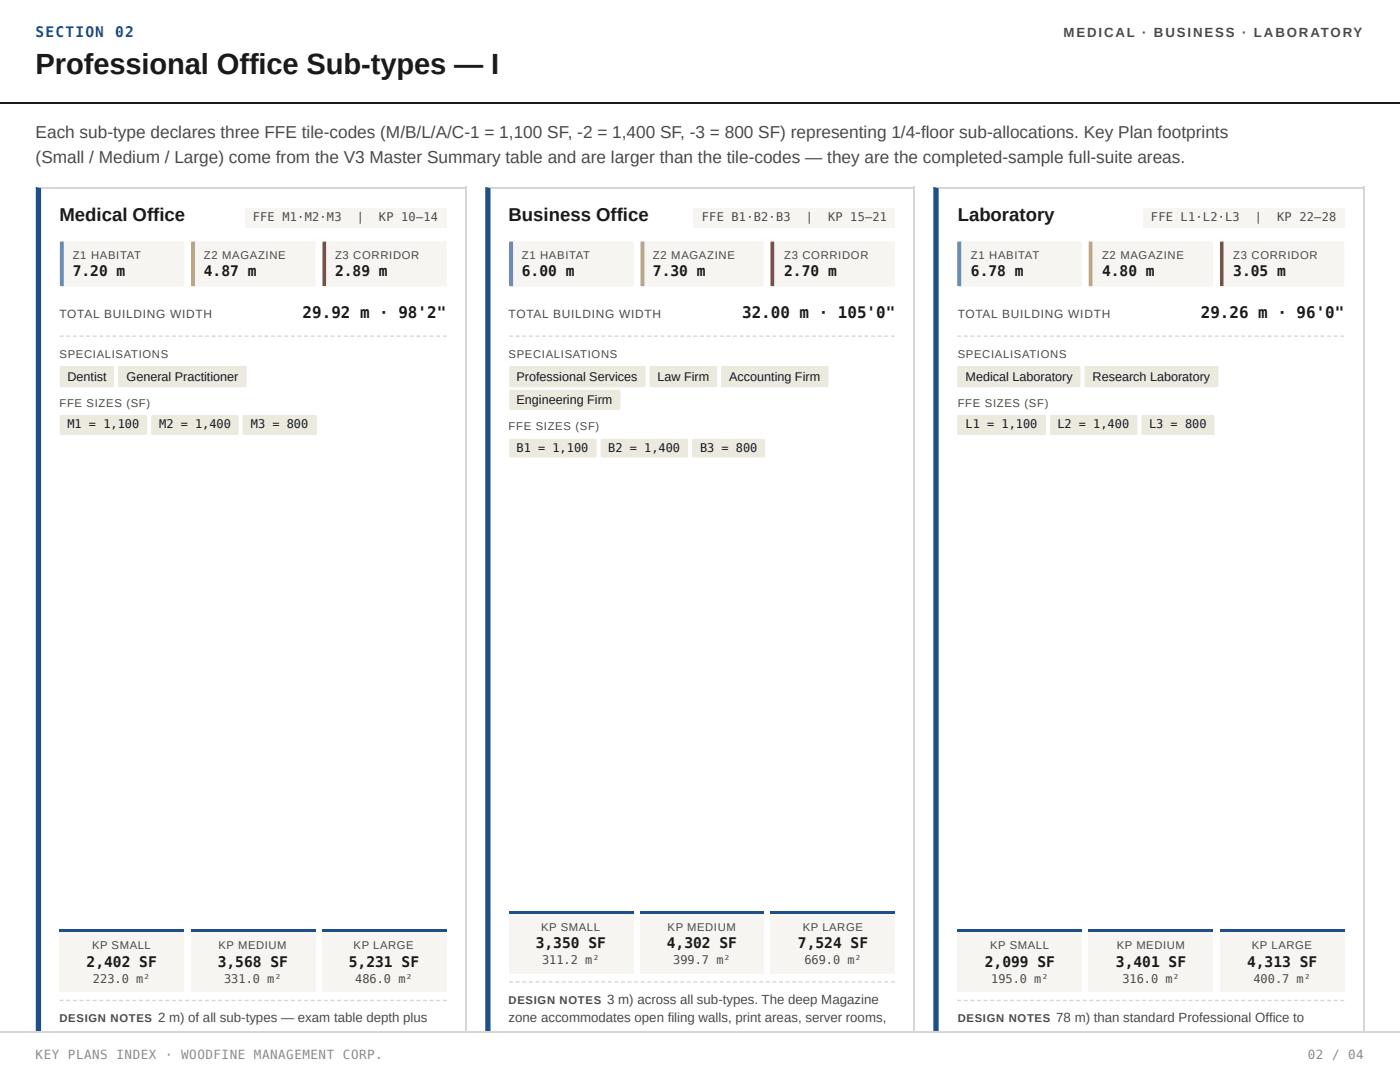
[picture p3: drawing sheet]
<svg xmlns="http://www.w3.org/2000/svg" width="279mm" height="216mm" viewBox="0 0 279 216" stroke-linecap="round" stroke-linejoin="round" font-family="sans-serif">
<path d="M0 20.5h279.4" fill="none" stroke="#1a1a1a" stroke-width=".26"/>
<path d="M7.1 37.3h86v168.6h-86z" fill="#fff"/>
<path d="M7.1 37.4h86M93 37.3v168.6" fill="none" stroke="#d6d6d2" stroke-width=".26"/>
<path d="M7.1 37.3l1.1 .3v168.3h-1.1z" fill="#1f4f8b"/>
<g fill="#f6f5f1">
<path d="M48.9 41.5h40.3v4h-40.3z"/>
<path d="M12.3 48.2h24.3l.2 .2v8.6l-.3 .1h-24.2z"/>
</g>
<path d="M11.9 48.2h.9v8.9h-.9z" fill="#4a78b8"/>
<path d="M38.5 48.2h24.3l.2 .2v8.6l-.3 .1h-24.2z" fill="#f6f5f1"/>
<path d="M38.1 48.2h.8v8.9h-.8z" fill="#d99a3b"/>
<path d="M64.7 48.2h24.3l.2 .2-.1 8.6-.2 .1h-24.2z" fill="#f6f5f1"/>
<path d="M64.3 48.2h.8v8.9h-.8z" fill="#b54545"/>
<path d="M11.9 66.9h.8v.3h-.8zM13.2 66.9h.8v.3h-.8zM14.5 66.9h.8v.3h-.8zM15.9 66.9h.8v.3h-.8zM17.2 66.9h.8v.3h-.8zM18.5 66.9h.8v.3h-.8zM19.8 66.9h.8v.3h-.8zM21.1 66.9h.8v.3h-.8zM22.5 66.9h.7v.3h-.7zM23.8 66.9h.8v.3h-.8zM25.1 66.9h.8v.3h-.8zM26.4 66.9h.8v.3h-.8zM27.7 66.9h.8v.3h-.8zM29 66.9h.8v.3h-.8zM30.4 66.9h.8v.3h-.8zM31.7 66.9h.8v.3h-.8zM33 66.9h.8v.3h-.8zM34.3 66.9h.8v.3h-.8zM35.6 66.9h.8v.3h-.8zM37 66.9h.7v.3h-.7zM38.3 66.9h.8v.3h-.8zM39.6 66.9h.8v.3h-.8zM40.9 66.9h.8v.3h-.8zM42.2 66.9h.8v.3h-.8zM43.5 66.9h.8v.3h-.8zM44.9 66.9h.8v.3h-.8zM46.2 66.9h.8v.3h-.8zM47.5 66.9h.8v.3h-.8zM48.8 66.9h.8v.3h-.8zM50.1 66.9h.8v.3h-.8zM51.5 66.9h.8v.3h-.8zM52.8 66.9h.8v.3h-.8zM54.1 66.9h.8v.3h-.8zM55.4 66.9h.8v.3h-.8zM56.7 66.9h.8v.3h-.8zM58 66.9h.8v.3h-.8zM59.4 66.9h.8v.3h-.8zM60.7 66.9h.8v.3h-.8zM62 66.9h.8v.3h-.8zM63.3 66.9h.8v.3h-.8zM64.6 66.9h.8v.3h-.8zM66 66.9h.8v.3h-.8zM67.3 66.9h.8v.3h-.8zM68.6 66.9h.8v.3h-.8zM69.9 66.9h.8v.3h-.8zM71.2 66.9h.8v.3h-.8zM72.6 66.9h.7v.3h-.7zM73.9 66.9h.8v.3h-.8zM75.2 66.9h.8v.3h-.8zM76.5 66.9h.8v.3h-.8zM77.8 66.9h.8v.3h-.8zM79.1 66.9h.8v.3h-.8zM80.5 66.9h.8v.3h-.8zM81.8 66.9h.8v.3h-.8zM83.1 66.9h.8v.3h-.8zM84.4 66.9h.8v.3h-.8zM85.7 66.9h.8v.3h-.8zM87.1 66.9h.7v.3h-.7zM88.4 66.9h.8v.3h-.8z" fill="#d6d6d2"/>
<g fill="#ece9df">
<path d="M12 73.1l10.6-.1 .2 .3-.1 3.8-.2 .2-10.4-.1-.2-.2z"/>
<path d="M23.6 73.1l25.3-.1 .3 .3v3.7l-.3 .3h-25.1l-.3-.3z"/>
<path d="M12 82.9l17.2-.1 .2 .3-.1 3.5-.2 .2h-17l-.2-.3z"/>
<path d="M30.2 82.9l17.3-.1 .1 .3v3.5l-.2 .2h-17.1l-.1-.3z"/>
<path d="M48.5 82.9l14.6-.1 .1 .3v3.5l-.2 .2h-14.4l-.2-.3z"/>
</g>
<path d="M11.9 185.5h24.9v12.4h-24.9z" fill="#f6f5f1"/>
<path d="M11.9 185.5h24.9v.5h-24.9z" fill="#1f4f8b"/>
<path d="M38.1 185.5h24.9v12.4h-24.9z" fill="#f6f5f1"/>
<path d="M38.1 185.5h24.9v.5h-24.9z" fill="#1f4f8b"/>
<path d="M64.3 185.5h24.9v12.4h-24.9z" fill="#f6f5f1"/>
<path d="M64.3 185.5h24.9v.5h-24.9z" fill="#1f4f8b"/>
<path d="M11.9 199.5h.8v.3h-.8zM13.2 199.5h.8v.3h-.8zM14.5 199.5h.8v.3h-.8zM15.9 199.5h.8v.3h-.8zM17.2 199.5h.8v.3h-.8zM18.5 199.5h.8v.3h-.8zM19.8 199.5h.8v.3h-.8zM21.1 199.5h.8v.3h-.8zM22.5 199.5h.7v.3h-.7zM23.8 199.5h.8v.3h-.8zM25.1 199.5h.8v.3h-.8zM26.4 199.5h.8v.3h-.8zM27.7 199.5h.8v.3h-.8zM29 199.5h.8v.3h-.8zM30.4 199.5h.8v.3h-.8zM31.7 199.5h.8v.3h-.8zM33 199.5h.8v.3h-.8zM34.3 199.5h.8v.3h-.8zM35.6 199.5h.8v.3h-.8zM37 199.5h.7v.3h-.7zM38.3 199.5h.8v.3h-.8zM39.6 199.5h.8v.3h-.8zM40.9 199.5h.8v.3h-.8zM42.2 199.5h.8v.3h-.8zM43.5 199.5h.8v.3h-.8zM44.9 199.5h.8v.3h-.8zM46.2 199.5h.8v.3h-.8zM47.5 199.5h.8v.3h-.8zM48.8 199.5h.8v.3h-.8zM50.1 199.5h.8v.3h-.8zM51.5 199.5h.8v.3h-.8zM52.8 199.5h.8v.3h-.8zM54.1 199.5h.8v.3h-.8zM55.4 199.5h.8v.3h-.8zM56.7 199.5h.8v.3h-.8zM58 199.5h.8v.3h-.8zM59.4 199.5h.8v.3h-.8zM60.7 199.5h.8v.3h-.8zM62 199.5h.8v.3h-.8zM63.3 199.5h.8v.3h-.8zM64.6 199.5h.8v.3h-.8zM66 199.5h.8v.3h-.8zM67.3 199.5h.8v.3h-.8zM68.6 199.5h.8v.3h-.8zM69.9 199.5h.8v.3h-.8zM71.2 199.5h.8v.3h-.8zM72.6 199.5h.7v.3h-.7zM73.9 199.5h.8v.3h-.8zM75.2 199.5h.8v.3h-.8zM76.5 199.5h.8v.3h-.8zM77.8 199.5h.8v.3h-.8zM79.1 199.5h.8v.3h-.8zM80.5 199.5h.8v.3h-.8zM81.8 199.5h.8v.3h-.8zM83.1 199.5h.8v.3h-.8zM84.4 199.5h.8v.3h-.8zM85.7 199.5h.8v.3h-.8zM87.1 199.5h.7v.3h-.7zM88.4 199.5h.8v.3h-.8z" fill="#d6d6d2"/>
<path d="M96.8 37.3h85.8v168.6h-85.8z" fill="#fff"/>
<path d="M96.8 37.4h85.8M182.4 37.3v168.6" fill="none" stroke="#d6d6d2" stroke-width=".26"/>
<path d="M96.8 37.3l1.1 .3v168.3h-1.1z" fill="#1f4f8b"/>
<g fill="#f6f5f1">
<path d="M138.4 41.5h40.2v4h-40.2z"/>
<path d="M102 48.2h24.3l.2 .2v8.6l-.3 .1h-24.2z"/>
</g>
<path d="M101.6 48.2h.8v8.9h-.8z" fill="#4a78b8"/>
<path d="M128.2 48.2h24l.2 .2v8.6l-.3 .1h-23.9z" fill="#f6f5f1"/>
<path d="M127.8 48.2h.8v8.9h-.8z" fill="#d99a3b"/>
<path d="M154.1 48.2h24.3l.2 .2v8.6l-.3 .1h-24.2z" fill="#f6f5f1"/>
<path d="M153.7 48.2h.9v8.9h-.9z" fill="#b54545"/>
<path d="M101.6 66.9h.8v.3h-.8zM102.9 66.9h.8v.3h-.8zM104.2 66.9h.8v.3h-.8zM105.5 66.9h.8v.3h-.8zM106.9 66.9h.7v.3h-.7zM108.2 66.9h.8v.3h-.8zM109.5 66.9h.8v.3h-.8zM110.8 66.9h.8v.3h-.8zM112.1 66.9h.8v.3h-.8zM113.4 66.9h.8v.3h-.8zM114.7 66.9h.8v.3h-.8zM116.1 66.9h.7v.3h-.7zM117.4 66.9h.8v.3h-.8zM118.7 66.9h.8v.3h-.8zM120 66.9h.8v.3h-.8zM121.3 66.9h.8v.3h-.8zM122.6 66.9h.8v.3h-.8zM123.9 66.9h.8v.3h-.8zM125.2 66.9h.8v.3h-.8zM126.6 66.9h.8v.3h-.8zM127.9 66.9h.8v.3h-.8zM129.2 66.9h.8v.3h-.8zM130.5 66.9h.8v.3h-.8zM131.8 66.9h.8v.3h-.8zM133.1 66.9h.8v.3h-.8zM134.4 66.9h.8v.3h-.8zM135.8 66.9h.8v.3h-.8zM137.1 66.9h.8v.3h-.8zM138.4 66.9h.8v.3h-.8zM139.7 66.9h.8v.3h-.8zM141 66.9h.8v.3h-.8zM142.3 66.9h.8v.3h-.8zM143.6 66.9h.8v.3h-.8zM145 66.9h.7v.3h-.7zM146.3 66.9h.8v.3h-.8zM147.6 66.9h.8v.3h-.8zM148.9 66.9h.8v.3h-.8zM150.2 66.9h.8v.3h-.8zM151.5 66.9h.8v.3h-.8zM152.8 66.9h.8v.3h-.8zM154.2 66.9h.7v.3h-.7zM155.5 66.9h.8v.3h-.8zM156.8 66.9h.8v.3h-.8zM158.1 66.9h.8v.3h-.8zM159.4 66.9h.8v.3h-.8zM160.7 66.9h.8v.3h-.8zM162 66.9h.8v.3h-.8zM163.3 66.9h.8v.3h-.8zM164.7 66.9h.8v.3h-.8zM166 66.9h.8v.3h-.8zM167.3 66.9h.8v.3h-.8zM168.6 66.9h.8v.3h-.8zM169.9 66.9h.8v.3h-.8zM171.2 66.9h.8v.3h-.8zM172.5 66.9h.8v.3h-.8zM173.9 66.9h.8v.3h-.8zM175.2 66.9h.8v.3h-.8zM176.5 66.9h.8v.3h-.8zM177.8 66.9h.8v.3h-.8z" fill="#d6d6d2"/>
<g fill="#ece9df">
<path d="M101.7 73.1l26.9-.1 .3 .3v3.7l-.3 .3h-26.7l-.3-.3z"/>
<path d="M129.7 73.1l13.3-.1 .1 .3v3.8l-.2 .2-13.1-.1-.2-.2z"/>
<path d="M144 73.1l21.1-.1 .3 .3v3.7l-.3 .3h-20.9l-.3-.3z"/>
<path d="M101.7 77.9l21.9-.1 .2 .3v3.4l-.2 .3h-21.7l-.3-.3z"/>
<path d="M101.7 87.7l17.2-.1 .2 .2-.1 3.3-.2 .2h-17l-.2-.3z"/>
<path d="M119.9 87.7l17.3-.1 .1 .2v3.3l-.2 .2h-17.1l-.1-.3z"/>
<path d="M138.2 87.7l14.3-.1 .2 .2-.1 3.3-.2 .2h-14.1l-.2-.3z"/>
</g>
<path d="M101.6 181.8h24.9v12.4h-24.9z" fill="#f6f5f1"/>
<path d="M101.6 181.8h24.9v.5h-24.9z" fill="#1f4f8b"/>
<path d="M127.8 181.8h24.6v12.4h-24.6z" fill="#f6f5f1"/>
<path d="M127.8 181.8h24.6v.5h-24.6z" fill="#1f4f8b"/>
<path d="M153.7 181.8h24.9v12.4h-24.9z" fill="#f6f5f1"/>
<path d="M153.7 181.8h24.9v.5h-24.9z" fill="#1f4f8b"/>
<path d="M101.6 195.8h.8v.3h-.8zM102.9 195.8h.8v.3h-.8zM104.2 195.8h.8v.3h-.8zM105.5 195.8h.8v.3h-.8zM106.9 195.8h.7v.3h-.7zM108.2 195.8h.8v.3h-.8zM109.5 195.8h.8v.3h-.8zM110.8 195.8h.8v.3h-.8zM112.1 195.8h.8v.3h-.8zM113.4 195.8h.8v.3h-.8zM114.7 195.8h.8v.3h-.8zM116.1 195.8h.7v.3h-.7zM117.4 195.8h.8v.3h-.8zM118.7 195.8h.8v.3h-.8zM120 195.8h.8v.3h-.8zM121.3 195.8h.8v.3h-.8zM122.6 195.8h.8v.3h-.8zM123.9 195.8h.8v.3h-.8zM125.2 195.8h.8v.3h-.8zM126.6 195.8h.8v.3h-.8zM127.9 195.8h.8v.3h-.8zM129.2 195.8h.8v.3h-.8zM130.5 195.8h.8v.3h-.8zM131.8 195.8h.8v.3h-.8zM133.1 195.8h.8v.3h-.8zM134.4 195.8h.8v.3h-.8zM135.8 195.8h.8v.3h-.8zM137.1 195.8h.8v.3h-.8zM138.4 195.8h.8v.3h-.8zM139.7 195.8h.8v.3h-.8zM141 195.8h.8v.3h-.8zM142.3 195.8h.8v.3h-.8zM143.6 195.8h.8v.3h-.8zM145 195.8h.7v.3h-.7zM146.3 195.8h.8v.3h-.8zM147.6 195.8h.8v.3h-.8zM148.9 195.8h.8v.3h-.8zM150.2 195.8h.8v.3h-.8zM151.5 195.8h.8v.3h-.8zM152.8 195.8h.8v.3h-.8zM154.2 195.8h.7v.3h-.7zM155.5 195.8h.8v.3h-.8zM156.8 195.8h.8v.3h-.8zM158.1 195.8h.8v.3h-.8zM159.4 195.8h.8v.3h-.8zM160.7 195.8h.8v.3h-.8zM162 195.8h.8v.3h-.8zM163.3 195.8h.8v.3h-.8zM164.7 195.8h.8v.3h-.8zM166 195.8h.8v.3h-.8zM167.3 195.8h.8v.3h-.8zM168.6 195.8h.8v.3h-.8zM169.9 195.8h.8v.3h-.8zM171.2 195.8h.8v.3h-.8zM172.5 195.8h.8v.3h-.8zM173.9 195.8h.8v.3h-.8zM175.2 195.8h.8v.3h-.8zM176.5 195.8h.8v.3h-.8zM177.8 195.8h.8v.3h-.8z" fill="#d6d6d2"/>
<path d="M186.3 37.3h86v168.6h-86z" fill="#fff"/>
<path d="M186.3 37.4h86M272.1 37.3v168.6" fill="none" stroke="#d6d6d2" stroke-width=".26"/>
<path d="M186.3 37.3l1 .3v168.3h-1z" fill="#1f4f8b"/>
<g fill="#f6f5f1">
<path d="M228.1 41.5h40.2v4h-40.2z"/>
<path d="M191.4 48.2h24.3l.2 .2v8.6l-.3 .1h-24.2z"/>
</g>
<path d="M191 48.2h.9v8.9h-.9z" fill="#4a78b8"/>
<path d="M217.6 48.2h24.3l.2 .2v8.6l-.3 .1h-24.2z" fill="#f6f5f1"/>
<path d="M217.2 48.2h.9v8.9h-.9z" fill="#d99a3b"/>
<path d="M243.8 48.2h24.3l.2 .2v8.6l-.3 .1h-24.2z" fill="#f6f5f1"/>
<path d="M243.4 48.2h.9v8.9h-.9z" fill="#b54545"/>
<path d="M191 66.9h.8v.3h-.8zM192.3 66.9h.8v.3h-.8zM193.7 66.9h.8v.3h-.8zM195 66.9h.8v.3h-.8zM196.3 66.9h.8v.3h-.8zM197.6 66.9h.8v.3h-.8zM198.9 66.9h.8v.3h-.8zM200.3 66.9h.8v.3h-.8zM201.6 66.9h.8v.3h-.8zM202.9 66.9h.8v.3h-.8zM204.2 66.9h.8v.3h-.8zM205.5 66.9h.8v.3h-.8zM206.8 66.9h.8v.3h-.8zM208.2 66.9h.8v.3h-.8zM209.5 66.9h.8v.3h-.8zM210.8 66.9h.8v.3h-.8zM212.1 66.9h.8v.3h-.8zM213.4 66.9h.8v.3h-.8zM214.8 66.9h.8v.3h-.8zM216.1 66.9h.8v.3h-.8zM217.4 66.9h.8v.3h-.8zM218.7 66.9h.8v.3h-.8zM220 66.9h.8v.3h-.8zM221.4 66.9h.7v.3h-.7zM222.7 66.9h.8v.3h-.8zM224 66.9h.8v.3h-.8zM225.3 66.9h.8v.3h-.8zM226.6 66.9h.8v.3h-.8zM227.9 66.9h.8v.3h-.8zM229.3 66.9h.8v.3h-.8zM230.6 66.9h.8v.3h-.8zM231.9 66.9h.8v.3h-.8zM233.2 66.9h.8v.3h-.8zM234.5 66.9h.8v.3h-.8zM235.9 66.9h.7v.3h-.7zM237.2 66.9h.8v.3h-.8zM238.5 66.9h.8v.3h-.8zM239.8 66.9h.8v.3h-.8zM241.1 66.9h.8v.3h-.8zM242.4 66.9h.8v.3h-.8zM243.8 66.9h.8v.3h-.8zM245.1 66.9h.8v.3h-.8zM246.4 66.9h.8v.3h-.8zM247.7 66.9h.8v.3h-.8zM249 66.9h.8v.3h-.8zM250.4 66.9h.7v.3h-.7zM251.7 66.9h.8v.3h-.8zM253 66.9h.8v.3h-.8zM254.3 66.9h.8v.3h-.8zM255.6 66.9h.8v.3h-.8zM256.9 66.9h.8v.3h-.8zM258.3 66.9h.8v.3h-.8zM259.6 66.9h.8v.3h-.8zM260.9 66.9h.8v.3h-.8zM262.2 66.9h.8v.3h-.8zM263.5 66.9h.8v.3h-.8zM264.9 66.9h.8v.3h-.8zM266.2 66.9h.8v.3h-.8zM267.5 66.9h.8v.3h-.8z" fill="#d6d6d2"/>
<g fill="#ece9df">
<path d="M191.1 73.1l24.3-.1 .2 .3v3.7l-.2 .3h-24.1l-.3-.3z"/>
<path d="M216.5 73.1l26.4-.1 .3 .3v3.7l-.3 .3h-26.2l-.3-.3z"/>
<path d="M191.1 82.9l17.5-.1 .2 .3-.1 3.5-.2 .2h-17.3l-.2-.3z"/>
<path d="M209.6 82.9l17.2-.1 .2 .3v3.5l-.3 .2h-17l-.2-.3z"/>
<path d="M227.9 82.9l14.3-.1 .2 .3-.1 3.5-.2 .2h-14.1l-.2-.3z"/>
</g>
<path d="M191 185.5h24.9v12.4h-24.9z" fill="#f6f5f1"/>
<path d="M191 185.5h24.9v.5h-24.9z" fill="#1f4f8b"/>
<path d="M217.2 185.5h24.9v12.4h-24.9z" fill="#f6f5f1"/>
<path d="M217.2 185.5h24.9v.5h-24.9z" fill="#1f4f8b"/>
<path d="M243.4 185.5h24.9v12.4h-24.9z" fill="#f6f5f1"/>
<path d="M243.4 185.5h24.9v.5h-24.9z" fill="#1f4f8b"/>
<path d="M191 199.5h.8v.3h-.8zM192.3 199.5h.8v.3h-.8zM193.7 199.5h.8v.3h-.8zM195 199.5h.8v.3h-.8zM196.3 199.5h.8v.3h-.8zM197.6 199.5h.8v.3h-.8zM198.9 199.5h.8v.3h-.8zM200.3 199.5h.8v.3h-.8zM201.6 199.5h.8v.3h-.8zM202.9 199.5h.8v.3h-.8zM204.2 199.5h.8v.3h-.8zM205.5 199.5h.8v.3h-.8zM206.8 199.5h.8v.3h-.8zM208.2 199.5h.8v.3h-.8zM209.5 199.5h.8v.3h-.8zM210.8 199.5h.8v.3h-.8zM212.1 199.5h.8v.3h-.8zM213.4 199.5h.8v.3h-.8zM214.8 199.5h.8v.3h-.8zM216.1 199.5h.8v.3h-.8zM217.4 199.5h.8v.3h-.8zM218.7 199.5h.8v.3h-.8zM220 199.5h.8v.3h-.8zM221.4 199.5h.7v.3h-.7zM222.7 199.5h.8v.3h-.8zM224 199.5h.8v.3h-.8zM225.3 199.5h.8v.3h-.8zM226.6 199.5h.8v.3h-.8zM227.9 199.5h.8v.3h-.8zM229.3 199.5h.8v.3h-.8zM230.6 199.5h.8v.3h-.8zM231.9 199.5h.8v.3h-.8zM233.2 199.5h.8v.3h-.8zM234.5 199.5h.8v.3h-.8zM235.9 199.5h.7v.3h-.7zM237.2 199.5h.8v.3h-.8zM238.5 199.5h.8v.3h-.8zM239.8 199.5h.8v.3h-.8zM241.1 199.5h.8v.3h-.8zM242.4 199.5h.8v.3h-.8zM243.8 199.5h.8v.3h-.8zM245.1 199.5h.8v.3h-.8zM246.4 199.5h.8v.3h-.8zM247.7 199.5h.8v.3h-.8zM249 199.5h.8v.3h-.8zM250.4 199.5h.7v.3h-.7zM251.7 199.5h.8v.3h-.8zM253 199.5h.8v.3h-.8zM254.3 199.5h.8v.3h-.8zM255.6 199.5h.8v.3h-.8zM256.9 199.5h.8v.3h-.8zM258.3 199.5h.8v.3h-.8zM259.6 199.5h.8v.3h-.8zM260.9 199.5h.8v.3h-.8zM262.2 199.5h.8v.3h-.8zM263.5 199.5h.8v.3h-.8zM264.9 199.5h.8v.3h-.8zM266.2 199.5h.8v.3h-.8zM267.5 199.5h.8v.3h-.8z" fill="#d6d6d2"/>
<path d="M0 206h279.4" fill="none" stroke="#d6d6d2" stroke-width=".26"/>
<text font-size="5.8" fill="#1a1a1a" x="7.1" y="14.8">Professional Office Sub-types — I</text>
<g font-size="3.7" fill="#1a1a1a">
<text x="11.9" y="44.2">Medical Office</text>
<text x="101.5" y="44.2">Business Office</text>
<text x="191.1" y="44.2">Laboratory</text>
</g>
<g font-size="3.4" fill="#4a4a4a">
<text x="7.1" y="27.5">Each sub‑type declares three FFE tile‑codes (M/B/L/A/C‑1 = 1,100 SF, ‑2 = 1,400 SF, ‑3 = 800 SF) representing 1/4‑floor sub‑allocations. Key Plan footprints</text>
<text x="7.1" y="32.5">(Small / Medium / Large) come from the V3 Master Summary table and are larger than the tile‑codes — they are the completed‑sample full‑suite areas.</text>
</g>
<g font-size="3.2" fill="#1a1a1a">
<text x="60.4" y="63.5">29.92 m · 98'2&quot;</text>
<text x="148.1" y="63.5">32.00 m · 105'0&quot;</text>
<text x="239.6" y="63.5">29.26 m · 96'0&quot;</text>
</g>
<g font-size="2.9" fill="#1f4f8b">
<text x="7.1" y="7.4">SECTION</text>
<text x="23" y="7.4">02</text>
</g>
<g font-size="2.9" fill="#1a1a1a">
<text x="14.5" y="55">7.20 m</text>
<text x="40.7" y="55">4.87 m</text>
<text x="66.9" y="55">2.89 m</text>
<text x="104.1" y="55">6.00 m</text>
<text x="130.3" y="55">7.30 m</text>
<text x="156.5" y="55">2.70 m</text>
<text x="193.8" y="55">6.78 m</text>
<text x="219.9" y="55">4.80 m</text>
<text x="246.1" y="55">3.05 m</text>
<text x="106.9" y="189.2">3,350 SF</text>
<text x="133.1" y="189.2">4,302 SF</text>
<text x="159.3" y="189.2">7,524 SF</text>
<text x="17.3" y="192.9">2,402 SF</text>
<text x="43.5" y="192.9">3,568 SF</text>
<text x="69.6" y="192.9">5,231 SF</text>
<text x="196.5" y="192.9">2,099 SF</text>
<text x="222.7" y="192.9">3,401 SF</text>
<text x="248.9" y="192.9">4,313 SF</text>
</g>
<g font-size="2.6" fill="#4a4a4a">
<text x="212.2" y="7.4">MEDICAL · BUSINESS · LABORATORY</text>
<text x="31.5" y="204">2 m) of all sub-types — exam table depth plus</text>
<text x="101.5" y="204">zone accommodates open filing walls, print areas, server rooms,</text>
<text x="121.2" y="200.3">3 m) across all sub-types. The deep Magazine</text>
<text x="210.8" y="204">78 m) than standard Professional Office to</text>
<text x="15.6" y="207.7">i</text>
<text x="23.5" y="207.7">d</text>
<text x="27" y="207.7">li i i</text>
<text x="37.2" y="207.7">i</text>
<text x="41.4" y="207.7">l</text>
<text x="44.2" y="207.7">i</text>
<text x="65.3" y="207.7">i</text>
<text x="69.5" y="207.7">l</text>
<text x="72.3" y="207.7">i</text>
<text x="85.1" y="207.7">d</text>
<text x="104.4" y="207.7">d</text>
<text x="108" y="207.7">h</text>
<text x="113.3" y="207.7">d</text>
<text x="124.9" y="207.7">ll b</text>
<text x="133.6" y="207.7">i</text>
<text x="150.3" y="207.7">h</text>
<text x="160" y="207.7">i</text>
<text x="162.7" y="207.7">i</text>
<text x="166.8" y="207.7">f</text>
<text x="202.6" y="207.7">d</text>
<text x="208.5" y="207.7">b</text>
<text x="214.2" y="207.7">h d</text>
<text x="221.6" y="207.7">h</text>
<text x="226.7" y="207.7">d f</text>
<text x="235.5" y="207.7">h</text>
<text x="240" y="207.7">d</text>
<text x="243.5" y="207.7">l</text>
</g>
<g font-size="2.5" fill="#1a1a1a">
<text x="13.5" y="75.9">Dentist</text>
<text x="25.3" y="75.9">General Practitioner</text>
<text x="103.1" y="75.9">Professional Services</text>
<text x="131.2" y="75.9">Law Firm</text>
<text x="145.5" y="75.9">Accounting Firm</text>
<text x="192.7" y="75.9">Medical Laboratory</text>
<text x="218.1" y="75.9">Research Laboratory</text>
<text x="103.1" y="80.7">Engineering Firm</text>
</g>
<g font-size="2.5" fill="#8a8a8a">
<text x="7.1" y="211.4">KEY PLANS INDEX · WOODFINE MANAGEMENT CORP.</text>
<text x="261" y="211.4">02 / 04</text>
</g>
<g font-size="2.4" fill="#4a4a4a">
<text x="50.4" y="44.2">FFE M1·M2·M3</text>
<text x="71.2" y="44.2">|</text>
<text x="75.6" y="44.2">KP 10–14</text>
<text x="140.1" y="44.2">FFE B1·B2·B3</text>
<text x="160.8" y="44.2">|</text>
<text x="165.3" y="44.2">KP 15–21</text>
<text x="229.7" y="44.2">FFE L1·L2·L3</text>
<text x="250.4" y="44.2">|</text>
<text x="254.9" y="44.2">KP 22–28</text>
<text x="11.9" y="63.5">TOTAL BUILDING WIDTH</text>
<text x="101.5" y="63.5">TOTAL BUILDING WIDTH</text>
<text x="191.1" y="63.5">TOTAL BUILDING WIDTH</text>
<text x="18.6" y="196.1">223.0 m²</text>
<text x="44.7" y="196.1">331.0 m²</text>
<text x="70.9" y="196.1">486.0 m²</text>
<text x="108.2" y="192.4">311.2 m²</text>
<text x="134.4" y="192.4">399.7 m²</text>
<text x="160.5" y="192.4">669.0 m²</text>
<text x="197.8" y="196.1">195.0 m²</text>
<text x="224" y="196.1">316.0 m²</text>
<text x="250.2" y="196.1">400.7 m²</text>
</g>
<g font-size="2.4" fill="#1a1a1a">
<text x="13.5" y="85.5">M1 = 1,100</text>
<text x="31.8" y="85.5">M2 = 1,400</text>
<text x="50.1" y="85.5">M3 = 800</text>
<text x="192.7" y="85.5">L1 = 1,100</text>
<text x="211" y="85.5">L2 = 1,400</text>
<text x="229.3" y="85.5">L3 = 800</text>
<text x="103.1" y="90.2">B1 = 1,100</text>
<text x="121.4" y="90.2">B2 = 1,400</text>
<text x="139.7" y="90.2">B3 = 800</text>
</g>
<g font-size="2.2" fill="#4a4a4a">
<text x="14.5" y="51.6">Z1 HABITAT</text>
<text x="40.7" y="51.6">Z2 MAGAZINE</text>
<text x="66.9" y="51.6">Z3 CORRIDOR</text>
<text x="104.1" y="51.6">Z1 HABITAT</text>
<text x="130.3" y="51.6">Z2 MAGAZINE</text>
<text x="156.5" y="51.6">Z3 CORRIDOR</text>
<text x="193.8" y="51.6">Z1 HABITAT</text>
<text x="219.9" y="51.6">Z2 MAGAZINE</text>
<text x="246.1" y="51.6">Z3 CORRIDOR</text>
<text x="11.9" y="71.4">SPECIALISATIONS</text>
<text x="101.5" y="71.4">SPECIALISATIONS</text>
<text x="191.1" y="71.4">SPECIALISATIONS</text>
<text x="11.9" y="81.2">FFE SIZES (SF)</text>
<text x="191.1" y="81.2">FFE SIZES (SF)</text>
<text x="101.5" y="85.7">FFE SIZES (SF)</text>
<text x="108" y="185.7">KP SMALL</text>
<text x="133.2" y="185.7">KP MEDIUM</text>
<text x="160.2" y="185.7">KP LARGE</text>
<text x="18.4" y="189.4">KP SMALL</text>
<text x="43.6" y="189.4">KP MEDIUM</text>
<text x="70.6" y="189.4">KP LARGE</text>
<text x="197.6" y="189.4">KP SMALL</text>
<text x="222.9" y="189.4">KP MEDIUM</text>
<text x="249.8" y="189.4">KP LARGE</text>
<text x="11.9" y="204">DESIGN NOTES</text>
<text x="101.5" y="200.3">DESIGN NOTES</text>
<text x="191.1" y="204">DESIGN NOTES</text>
</g>
</svg>
